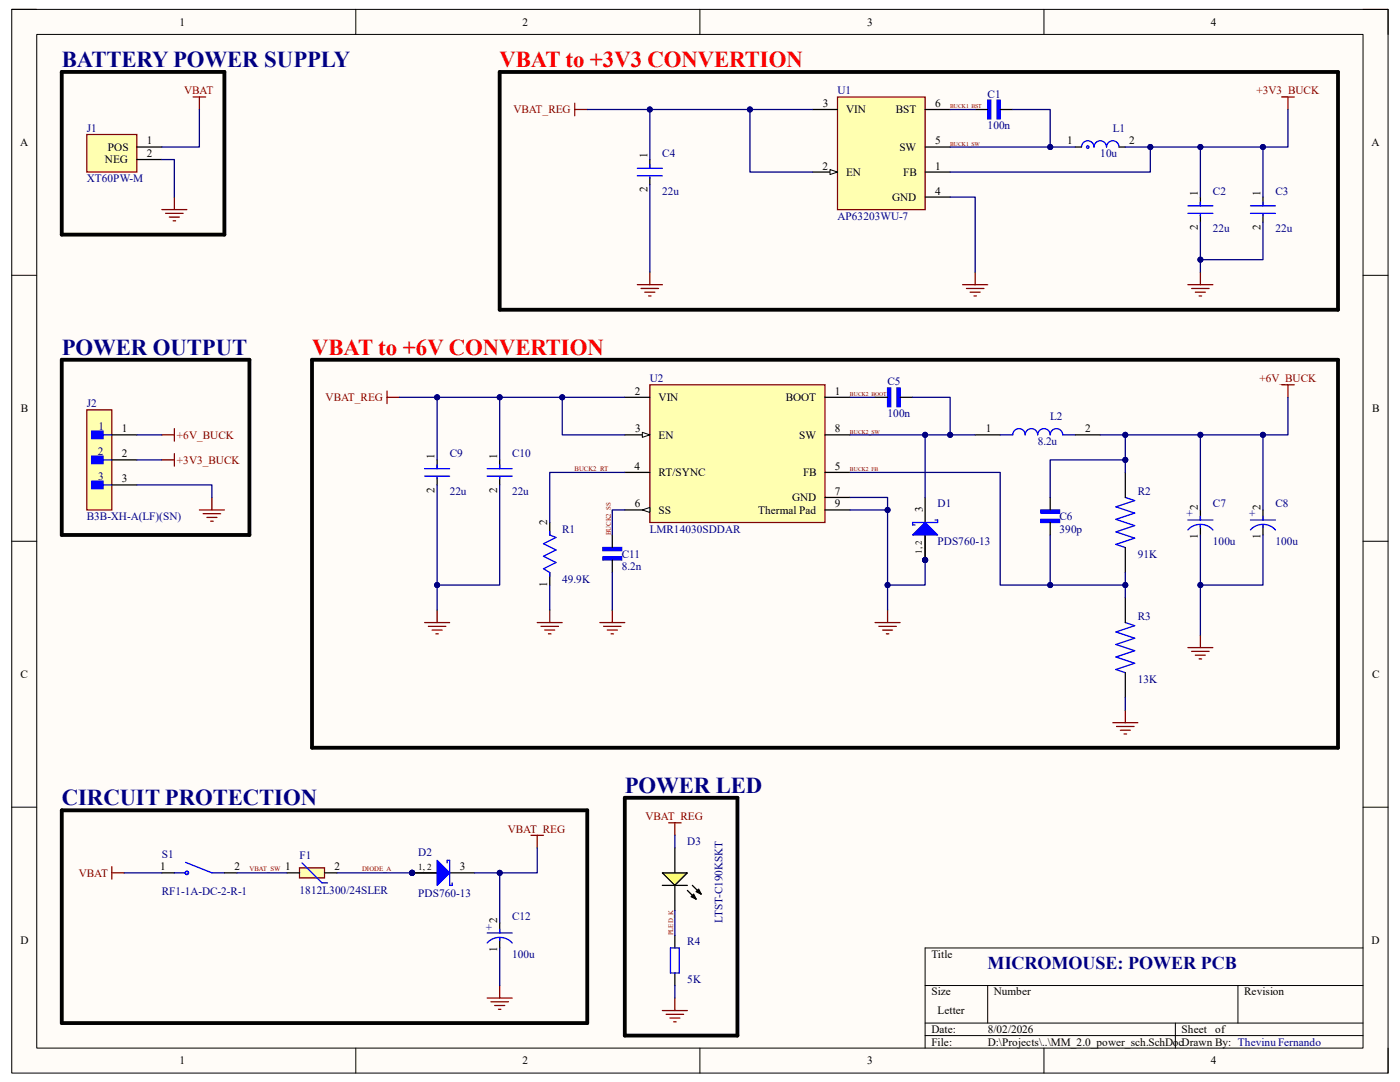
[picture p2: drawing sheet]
<svg xmlns="http://www.w3.org/2000/svg" width="279mm" height="216mm" viewBox="0 0 279 216" stroke-linecap="round" stroke-linejoin="round" font-family="sans-serif">
<path d="M2.3 1.9h274.7v212.2h-274.7z" fill-rule="evenodd" fill="#fffcf8"/>
<path d="M2.3 1.9h274.7v212.2h-274.7z" fill="none" stroke="#000" stroke-width=".2"/>
<path d="M7.3 6.9h264.7v202.2h-264.7z" fill-rule="evenodd" fill="#fffcf8"/>
<g fill="none" stroke="#000" stroke-width=".2">
<path d="M2.3 1.9h5M7.3 6.9h264.7v202.2h-264.7zM71 1.9v5M139.7 1.9v5M208.3 1.9v5M272 1.9h5v5M2.3 54.9h5M272 54.9h5M2.3 108h5M272 108h5M2.3 161.1h5M272 161.1h5"/>
<path d="M184.6 196.6h87.4M197.1 196.6v7.5M247.1 196.6v7.5M272 189.2h-87.4v19.9M71 209.1v5M139.7 209.1v5M184.6 204.1h87.4M184.6 206.6h87.4M208.3 209.1v5M234.6 204.1v5M277 209.1v5"/>
</g>
<path d="M167.1 19.4h17.5v22.4h-17.5z" fill-rule="evenodd" fill="#ffffb0"/>
<path d="M167.1 19.4h17.5v22.4h-17.5z" fill="none" stroke="#800000" stroke-width=".25"/>
<path d="M162.1 34.3h5" fill="none" stroke="#000" stroke-width=".25"/>
<path d="M165.6 33.8l1.5 .5-1.5 .5z" fill="#f8fcff"/>
<path d="M165.6 33.8l1.5 .5-1.5 .5z" fill="none" stroke="#000" stroke-width=".2"/>
<path d="M129.7 31.8v1.8M129.7 35.3v1.5M162.1 21.8h5M184.6 21.9h5M184.6 34.3h5M184.6 39.3h5M184.6 29.3h5M214.6 29.3h1.2M223.3 29.3h1.3" fill="none" stroke="#000" stroke-width=".25"/>
<path d="M127.2 56.8h5M127.9 57.6h3.5M128.7 58.3h2M129.4 59.1h.5M129.7 54.3v2.5M192.1 56.8h5M192.9 57.6h3.5M193.6 58.3h2M194.4 59.1h.5M194.6 54.3v2.5" fill="none" stroke="#800000" stroke-width=".25"/>
<g fill="none" stroke="#00f" stroke-width=".25">
<path d="M127.2 33.6h5M127.2 35.1h5M129.7 32.8v.8M129.7 35.3v.3M215.8 29.3a1.25 1.25 0 0 1 1.3-1.2 1.25 1.25 0 0 1 1.2 1.2 1.25 1.25 0 0 1 1.3-1.2 1.25 1.25 0 0 1 1.2 1.2 1.25 1.25 0 0 1 1.3-1.2 1.25 1.25 0 0 1 1.2 1.2"/>
<circle cx="217.1" cy="29.3" r=".25"/>
</g>
<path d="M199 20h.6v3.7h-.6z" fill-rule="evenodd" fill="#00f"/>
<path d="M199 20h.6v3.7h-.6z" fill="none" stroke="#00f" stroke-width=".25"/>
<path d="M197.1 20h.6v3.7h-.6z" fill-rule="evenodd" fill="#00f"/>
<path d="M197.1 20h.6v3.7h-.6zM237.1 41.1h5M237.1 42.6h5M239.6 40.3v.8M239.6 42.8v.3M249.6 41.1h4.9M249.6 42.6h4.9M252.1 40.3v.8M252.1 42.8v.3" fill="none" stroke="#00f" stroke-width=".25"/>
<path d="M194.6 21.9h2.5M199.6 21.9h2.5M239.6 39.3v1.8M252.1 39.3v1.8M239.6 42.8v1.5M252.1 42.8v1.5" fill="none" stroke="#000" stroke-width=".25"/>
<path d="M255.8 19.4h2.5M257 19.4v2.5M237.1 56.8h5M237.8 57.6h3.5M238.6 58.3h2M239.3 59.1h.5M239.6 54.3v2.5" fill="none" stroke="#800000" stroke-width=".25"/>
<path d="M129.7 76.8h34.9v27.5h-34.9z" fill-rule="evenodd" fill="#ffffb0"/>
<path d="M129.7 76.8h34.9v27.5h-34.9z" fill="none" stroke="#800000" stroke-width=".25"/>
<path d="M124.7 86.8h5" fill="none" stroke="#000" stroke-width=".25"/>
<path d="M128.2 86.3l1.5 .5-1.5 .5z" fill="#f8fcff"/>
<path d="M128.2 86.3l1.5 .5-1.5 .5z" fill="none" stroke="#000" stroke-width=".2"/>
<path d="M124.7 94.3h5M124.7 101.8h5" fill="none" stroke="#000" stroke-width=".25"/>
<path d="M128.2 101.8l1.5-.5v1z" fill="#f8fcff"/>
<path d="M128.2 101.8l1.5-.5v1z" fill="none" stroke="#000" stroke-width=".2"/>
<path d="M124.7 79.3h5M164.6 79.3h5M87.2 91.8v1.7M87.2 95.3v1.5M99.7 91.8v1.7M99.7 95.3v1.5M164.6 94.3h5M164.6 99.3h5M164.6 86.8h5M164.6 101.8h5" fill="none" stroke="#000" stroke-width=".25"/>
<path d="M84.7 93.5h5M84.7 95h5M87.2 92.8v.7M87.2 95.3v.2M97.2 93.5h5M97.2 95h5M99.7 92.8v.7M99.7 95.3v.2" fill="none" stroke="#00f" stroke-width=".25"/>
<path d="M84.7 124.2h5M85.5 125h3.5M86.2 125.7h2M87 126.5h.5M87.2 121.7v2.5" fill="none" stroke="#800000" stroke-width=".25"/>
<path d="M120.3 109.2h3.8v.7h-3.8z" fill-rule="evenodd" fill="#00f"/>
<path d="M120.3 109.2h3.8v.7h-3.8z" fill="none" stroke="#00f" stroke-width=".25"/>
<path d="M120.3 111.1h3.8v.6h-3.8z" fill-rule="evenodd" fill="#00f"/>
<path d="M199.6 86.8h2.5a1.24 1.24 0 0 1 1.3-1.3 1.24 1.24 0 0 1 1.2 1.3 1.25 1.25 0 0 1 1.2-1.3 1.25 1.25 0 0 1 1.3 1.3 1.25 1.25 0 0 1 1.2-1.3 1.25 1.25 0 0 1 1.3 1.3 1.25 1.25 0 0 1 1.2-1.3 1.25 1.25 0 0 1 1.3 1.3h2.5M109.7 106v.7l1.3 .5-2.5 1.3 2.5 1.2-2.5 1.3 2.5 1.2-2.5 1.3 1.2 .7v.8M120.3 111.1h3.8v.6h-3.8z" fill="none" stroke="#00f" stroke-width=".25"/>
<path d="M194.6 86.8h5M214.6 86.8h5M109.7 104.3v2.4M109.7 114.2v2.5M122.2 106.7v2.5M122.2 111.7v2.5" fill="none" stroke="#000" stroke-width=".25"/>
<g fill="none" stroke="#800000" stroke-width=".25">
<path d="M107.2 124.2h5M108 125h3.5M108.7 125.7h2M109.5 126.5h.5M109.7 121.7v2.5M119.7 124.2h5M120.4 125h3.5M121.2 125.7h2M121.9 126.5h.5M122.2 121.7v2.5M174.6 124.2h5M175.4 125h3.5"/>
<path d="M176.1 125.7h2M176.9 126.5h.5M177.1 121.7v2.5"/>
</g>
<path d="M179 77.4h.6v3.8h-.6z" fill-rule="evenodd" fill="#00f"/>
<path d="M179 77.4h.6v3.8h-.6z" fill="none" stroke="#00f" stroke-width=".25"/>
<path d="M177.1 77.4h.7v3.8h-.7z" fill-rule="evenodd" fill="#00f"/>
<path d="M177.1 77.4h.7v3.8h-.7z" fill="none" stroke="#00f" stroke-width=".25"/>
<path d="M174.6 79.3h2.5M179.6 79.3h2.5" fill="none" stroke="#000" stroke-width=".25"/>
<circle cx="184.6" cy="111.7" r=".5" fill="#000080"/>
<circle cx="184.6" cy="111.7" r=".5" fill="none" stroke="#000080" stroke-width=".2"/>
<circle cx="184.6" cy="111.7" r=".5" fill="#000080"/>
<circle cx="184.6" cy="111.7" r=".5" fill="none" stroke="#000080" stroke-width=".2"/>
<path d="M184.6 106.8v4.9" fill="none" stroke="#000" stroke-width=".25"/>
<circle cx="184.6" cy="111.7" r=".5" fill="#000080"/>
<circle cx="184.6" cy="111.7" r=".5" fill="none" stroke="#000080" stroke-width=".2"/>
<path d="M184.6 99.3v5M184.6 106.8v4.9" fill="none" stroke="#000" stroke-width=".25"/>
<circle cx="184.6" cy="111.7" r=".5" fill="#000080"/>
<circle cx="184.6" cy="111.7" r=".5" fill="none" stroke="#000080" stroke-width=".2"/>
<path d="M182.1 106.8l2.5-2.5 2.5 2.5z" fill="#00f"/>
<path d="M224.6 99.3l1.9 .6-3.8 1.2 3.8 1.3-3.8 1.2 3.8 1.3-3.8 1.2 3.8 1.3-3.8 1.2 1.9 .7M182.1 106.8l2.5-2.5 2.5 2.5zM186.6 103.8h.5v.5h-5v.5h.5M224.6 124.2l1.9 .7-3.8 1.2 3.8 1.2-3.8 1.3 3.8 1.2-3.8 1.3 3.8 1.2-3.8 1.3 1.9 .6" fill="none" stroke="#00f" stroke-width=".25"/>
<path d="M224.6 94.3v5M224.6 109.3v4.9M224.6 119.2v5M224.6 134.2v5" fill="none" stroke="#000" stroke-width=".25"/>
<path d="M222.1 144.2h5M222.8 145h3.5M223.6 145.7h2M224.3 146.5h.5M224.6 141.7v2.5" fill="none" stroke="#800000" stroke-width=".25"/>
<path d="M207.7 101.8h3.8v.6h-3.8z" fill-rule="evenodd" fill="#00f"/>
<path d="M207.7 101.8h3.8v.6h-3.8z" fill="none" stroke="#00f" stroke-width=".25"/>
<path d="M207.7 103.6h3.8v.7h-3.8z" fill-rule="evenodd" fill="#00f"/>
<path d="M207.7 103.6h3.8v.7h-3.8zM237.1 103.8h5M237.1 105.7a3.3 3.3 0 0 1 5 0M239.6 103v.8M239.6 104.8v.5M249.6 103.8h4.9M249.6 105.7a3.3 3.3 0 0 1 5 0M252.1 103v.8M252.1 104.8v.5" fill="none" stroke="#00f" stroke-width=".25"/>
<path d="M209.6 99.3v2.5M209.6 104.3v2.5M239.6 101.8v2M239.6 104.8v2M252.1 101.8v2M252.1 104.8v2" fill="none" stroke="#000" stroke-width=".25"/>
<path d="M255.8 76.8h2.5M257 76.8v2.5M237.1 129.2h5M237.8 130h3.5M238.6 130.7h2M239.3 131.5h.5M239.6 126.7v2.5" fill="none" stroke="#800000" stroke-width=".25"/>
<path d="M17.3 26.8h10v7.5h-10z" fill-rule="evenodd" fill="#ffffb0"/>
<path d="M38.5 19.3h2.5M39.8 19.3v2.5M17.3 26.8h10v7.5h-10zM34.8 39.3v2.5M32.3 41.8h5M33 42.6h3.5M33.8 43.3h2M34.5 44.1h.5" fill="none" stroke="#800000" stroke-width=".25"/>
<path d="M27.3 29.3h5M27.3 31.8h5" fill="none" stroke="#000" stroke-width=".25"/>
<path d="M59.8 173.2h5v2h-5z" fill-rule="evenodd" fill="#ffffb0"/>
<path d="M59.8 173.2h5v2h-5z" fill="none" stroke="#800000" stroke-width=".25"/>
<path d="M60.3 172.2l4 4h1.1" fill="none" stroke="#00f" stroke-width=".25"/>
<path d="M57.3 174.2h2.5M64.8 174.2h2.5" fill="none" stroke="#000" stroke-width=".25"/>
<circle cx="82.2" cy="174.2" r=".5" fill="#000080"/>
<circle cx="82.2" cy="174.2" r=".5" fill="none" stroke="#000080" stroke-width=".2"/>
<circle cx="82.2" cy="174.2" r=".5" fill="#000080"/>
<circle cx="82.2" cy="174.2" r=".5" fill="none" stroke="#000080" stroke-width=".2"/>
<path d="M82.2 174.2h5" fill="none" stroke="#000" stroke-width=".25"/>
<circle cx="82.2" cy="174.2" r=".5" fill="#000080"/>
<circle cx="82.2" cy="174.2" r=".5" fill="none" stroke="#000080" stroke-width=".2"/>
<path d="M82.2 174.2h5M89.7 174.2h5" fill="none" stroke="#000" stroke-width=".25"/>
<circle cx="82.2" cy="174.2" r=".5" fill="#000080"/>
<circle cx="82.2" cy="174.2" r=".5" fill="none" stroke="#000080" stroke-width=".2"/>
<path d="M87.2 171.7l2.5 2.5-2.5 2.5z" fill="#00f"/>
<g fill="none" stroke="#00f" stroke-width=".25">
<path d="M34.8 174.2h2.1M37 172.1l5.3 2.1h2.5M87.2 171.7l2.5 2.5-2.5 2.5zM89.7 171.7h-.5v.5M89.7 171.7v5h.5v-.5M97.2 186.2h5M97.2 188.2a3.3 3.3 0 0 1 5 0M99.7 185.4v.8M99.7 187.2v.5"/>
<circle cx="37.3" cy="174.2" r=".33"/>
</g>
<path d="M32.3 174.2h2.5M44.8 174.2h2.5M99.7 184.2v2M99.7 187.2v2" fill="none" stroke="#000" stroke-width=".25"/>
<g fill="none" stroke="#800000" stroke-width=".25">
<path d="M114.7 20.6v2.5M114.7 21.8h2.5M77.2 78v2.5M77.2 79.3h2.5M22.3 172.9v2.5M22.3 174.2h2.5M106 166.7h2.5M107.2 166.7v2.5M97.2 199.1h5M98 199.9h3.5M99.7 196.6v2.5M98.7 200.6h2"/>
<path d="M99.5 201.4h.5"/>
</g>
<path d="M17.3 81.8h5v20h-5z" fill-rule="evenodd" fill="#ffffb0"/>
<path d="M17.3 81.8h5v20h-5z" fill="none" stroke="#800000" stroke-width=".25"/>
<path d="M18.3 86h2.3v1.5h-2.3z" fill-rule="evenodd" fill="#00f"/>
<path d="M18.3 86h2.3v1.5h-2.3zM20.6 86.8h1.7" fill="none" stroke="#00f" stroke-width=".25"/>
<path d="M18.3 91h2.3v1.5h-2.3z" fill-rule="evenodd" fill="#00f"/>
<path d="M18.3 91h2.3v1.5h-2.3zM20.6 91.8h1.7" fill="none" stroke="#00f" stroke-width=".25"/>
<path d="M18.3 96h2.3v1.5h-2.3z" fill-rule="evenodd" fill="#00f"/>
<path d="M18.3 96h2.3v1.5h-2.3zM20.6 96.8h1.7" fill="none" stroke="#00f" stroke-width=".25"/>
<path d="M22.3 86.8h5M22.3 91.8h5M22.3 96.8h5M134.7 169.2v5M134.7 176.7v5" fill="none" stroke="#000" stroke-width=".25"/>
<path d="M12.3 14.4h32.5v32.4h-32.5zM99.7 14.4h167.3v47.4h-167.3zM12.3 71.8h37.5v34.9h-37.5zM62.3 71.8h204.7v77.4h-204.7zM12.3 161.7h104.9v42.4h-104.9z" fill="none" stroke="#000" stroke-width=".76"/>
<path d="M32.3 86.8h2.5M32.3 91.8h2.5M34.8 85.5v2.5M34.8 90.5v2.5M42.3 99.3v2.5M39.8 101.8h5M40.5 102.5h3.5M41.3 103.3h2M42 104h.5" fill="none" stroke="#800000" stroke-width=".25"/>
<path d="M132.2 174.2h5l-2.5 2.5z" fill="#ff0"/>
<path d="M132.2 174.2h5l-2.5 2.5zM132.2 176.7h5M137.2 177.7l1.7 1.7M138.2 176.7l1.7 1.7M138.4 178.4l.5 1-1-.5zM138.9 177.9l.5-.5 .5 1zM134.7 186.7v2.5M134.7 194.2v2.4" fill="none" stroke="#000" stroke-width=".25"/>
<path d="M138.4 178.4l.5 1-1-.5zM138.9 177.9l.5-.5 .5 1z" fill="#000"/>
<path d="M133.8 189.2h1.8v5h-1.8z" fill="none" stroke="#00f" stroke-width=".25"/>
<path d="M133.4 164.2h2.5M134.7 164.2v2.5M134.7 199.1v2.5M132.2 201.6h5M132.9 202.4h3.5M133.7 203.1h2M134.4 203.9h.5" fill="none" stroke="#800000" stroke-width=".25"/>
<path d="M124.7 159.2h22.5v47.4h-22.5z" fill="none" stroke="#000" stroke-width=".76"/>
<path d="M129.7 21.8v10M189.6 39.3h5v15" fill="none" stroke="#000080" stroke-width=".25"/>
<circle cx="129.7" cy="21.8" r=".5" fill="#000080"/>
<circle cx="129.7" cy="21.8" r=".5" fill="none" stroke="#000080" stroke-width=".2"/>
<path d="M129.7 36.8v17.5M189.6 21.9h5M202.1 21.9h7.5v7.4h-20" fill="none" stroke="#000080" stroke-width=".25"/>
<circle cx="209.6" cy="29.3" r=".5" fill="#000080"/>
<circle cx="209.6" cy="29.3" r=".5" fill="none" stroke="#000080" stroke-width=".2"/>
<path d="M209.6 29.3h5" fill="none" stroke="#000080" stroke-width=".25"/>
<circle cx="209.6" cy="29.3" r=".5" fill="#000080"/>
<circle cx="209.6" cy="29.3" r=".5" fill="none" stroke="#000080" stroke-width=".2"/>
<path d="M229.6 29.3v5h-40" fill="none" stroke="#000080" stroke-width=".25"/>
<circle cx="229.6" cy="29.3" r=".5" fill="#000080"/>
<circle cx="229.6" cy="29.3" r=".5" fill="none" stroke="#000080" stroke-width=".2"/>
<path d="M239.6 29.3v10" fill="none" stroke="#000080" stroke-width=".25"/>
<circle cx="239.6" cy="29.3" r=".5" fill="#000080"/>
<circle cx="239.6" cy="29.3" r=".5" fill="none" stroke="#000080" stroke-width=".2"/>
<path d="M252.1 44.3v7.5h-12.5" fill="none" stroke="#000080" stroke-width=".25"/>
<circle cx="239.6" cy="51.8" r=".5" fill="#000080"/>
<circle cx="239.6" cy="51.8" r=".5" fill="none" stroke="#000080" stroke-width=".2"/>
<path d="M252.1 29.3v10" fill="none" stroke="#000080" stroke-width=".25"/>
<circle cx="252" cy="29.3" r=".5" fill="#000080"/>
<circle cx="252" cy="29.3" r=".5" fill="none" stroke="#000080" stroke-width=".2"/>
<path d="M112.2 79.3v7.5h12.5" fill="none" stroke="#000080" stroke-width=".25"/>
<circle cx="112.2" cy="79.3" r=".5" fill="#000080"/>
<circle cx="112.2" cy="79.3" r=".5" fill="none" stroke="#000080" stroke-width=".2"/>
<path d="M79.7 79.3h45" fill="none" stroke="#000080" stroke-width=".25"/>
<circle cx="112.2" cy="79.3" r=".5" fill="#000080"/>
<circle cx="112.2" cy="79.3" r=".5" fill="none" stroke="#000080" stroke-width=".2"/>
<circle cx="99.7" cy="79.3" r=".5" fill="#000080"/>
<circle cx="99.7" cy="79.3" r=".5" fill="none" stroke="#000080" stroke-width=".2"/>
<circle cx="87.2" cy="79.3" r=".5" fill="#000080"/>
<circle cx="87.2" cy="79.3" r=".5" fill="none" stroke="#000080" stroke-width=".2"/>
<path d="M87.2 79.3v12.5" fill="none" stroke="#000080" stroke-width=".25"/>
<circle cx="87.2" cy="79.3" r=".5" fill="#000080"/>
<circle cx="87.2" cy="79.3" r=".5" fill="none" stroke="#000080" stroke-width=".2"/>
<path d="M99.7 79.3v12.5" fill="none" stroke="#000080" stroke-width=".25"/>
<circle cx="99.7" cy="79.3" r=".5" fill="#000080"/>
<circle cx="99.7" cy="79.3" r=".5" fill="none" stroke="#000080" stroke-width=".2"/>
<path d="M87.2 96.8v19.9h12.5v-19.9" fill="none" stroke="#000080" stroke-width=".25"/>
<circle cx="87.2" cy="116.7" r=".5" fill="#000080"/>
<circle cx="87.2" cy="116.7" r=".5" fill="none" stroke="#000080" stroke-width=".2"/>
<path d="M87.2 116.7v5" fill="none" stroke="#000080" stroke-width=".25"/>
<circle cx="87.2" cy="116.7" r=".5" fill="#000080"/>
<circle cx="87.2" cy="116.7" r=".5" fill="none" stroke="#000080" stroke-width=".2"/>
<path d="M124.7 94.3h-15v10M109.7 116.7v5M122.2 114.2v7.5M124.7 101.8h-2.5v4.9M169.6 101.8h7.5" fill="none" stroke="#000080" stroke-width=".25"/>
<circle cx="177.1" cy="101.8" r=".5" fill="#000080"/>
<circle cx="177.1" cy="101.8" r=".5" fill="none" stroke="#000080" stroke-width=".2"/>
<path d="M169.6 99.3h7.5v22.4" fill="none" stroke="#000080" stroke-width=".25"/>
<circle cx="177.1" cy="101.8" r=".5" fill="#000080"/>
<circle cx="177.1" cy="101.8" r=".5" fill="none" stroke="#000080" stroke-width=".2"/>
<circle cx="177.1" cy="116.7" r=".5" fill="#000080"/>
<circle cx="177.1" cy="116.7" r=".5" fill="none" stroke="#000080" stroke-width=".2"/>
<path d="M169.6 86.8h25" fill="none" stroke="#000080" stroke-width=".25"/>
<circle cx="184.6" cy="86.8" r=".5" fill="#000080"/>
<circle cx="184.6" cy="86.8" r=".5" fill="none" stroke="#000080" stroke-width=".2"/>
<circle cx="189.6" cy="86.8" r=".5" fill="#000080"/>
<circle cx="189.6" cy="86.8" r=".5" fill="none" stroke="#000080" stroke-width=".2"/>
<path d="M169.6 79.3h5M182.1 79.3h7.5v7.5" fill="none" stroke="#000080" stroke-width=".25"/>
<circle cx="189.6" cy="86.8" r=".5" fill="#000080"/>
<circle cx="189.6" cy="86.8" r=".5" fill="none" stroke="#000080" stroke-width=".2"/>
<path d="M184.6 86.8v12.5" fill="none" stroke="#000080" stroke-width=".25"/>
<circle cx="184.6" cy="86.8" r=".5" fill="#000080"/>
<circle cx="184.6" cy="86.8" r=".5" fill="none" stroke="#000080" stroke-width=".2"/>
<path d="M184.6 111.7v5h-7.5" fill="none" stroke="#000080" stroke-width=".25"/>
<circle cx="184.6" cy="111.7" r=".5" fill="#000080"/>
<circle cx="184.6" cy="111.7" r=".5" fill="none" stroke="#000080" stroke-width=".2"/>
<circle cx="177.1" cy="116.7" r=".5" fill="#000080"/>
<circle cx="177.1" cy="116.7" r=".5" fill="none" stroke="#000080" stroke-width=".2"/>
<path d="M224.6 86.8v7.5" fill="none" stroke="#000080" stroke-width=".25"/>
<circle cx="224.6" cy="86.8" r=".5" fill="#000080"/>
<circle cx="224.6" cy="86.8" r=".5" fill="none" stroke="#000080" stroke-width=".2"/>
<circle cx="224.6" cy="91.8" r=".5" fill="#000080"/>
<circle cx="224.6" cy="91.8" r=".5" fill="none" stroke="#000080" stroke-width=".2"/>
<path d="M169.6 94.3h30v22.4h25" fill="none" stroke="#000080" stroke-width=".25"/>
<circle cx="224.6" cy="116.7" r=".5" fill="#000080"/>
<circle cx="224.6" cy="116.7" r=".5" fill="none" stroke="#000080" stroke-width=".2"/>
<circle cx="209.6" cy="116.7" r=".5" fill="#000080"/>
<circle cx="209.6" cy="116.7" r=".5" fill="none" stroke="#000080" stroke-width=".2"/>
<path d="M224.6 114.2v5M224.6 139.2v2.5" fill="none" stroke="#000080" stroke-width=".25"/>
<circle cx="224.6" cy="116.7" r=".5" fill="#000080"/>
<circle cx="224.6" cy="116.7" r=".5" fill="none" stroke="#000080" stroke-width=".2"/>
<path d="M224.6 91.8h-15v7.5" fill="none" stroke="#000080" stroke-width=".25"/>
<circle cx="224.6" cy="91.8" r=".5" fill="#000080"/>
<circle cx="224.6" cy="91.8" r=".5" fill="none" stroke="#000080" stroke-width=".2"/>
<path d="M209.6 106.8v9.9" fill="none" stroke="#000080" stroke-width=".25"/>
<circle cx="209.6" cy="116.7" r=".5" fill="#000080"/>
<circle cx="209.6" cy="116.7" r=".5" fill="none" stroke="#000080" stroke-width=".2"/>
<path d="M239.6 86.8v15" fill="none" stroke="#000080" stroke-width=".25"/>
<circle cx="239.6" cy="86.8" r=".5" fill="#000080"/>
<circle cx="239.6" cy="86.8" r=".5" fill="none" stroke="#000080" stroke-width=".2"/>
<path d="M252.1 86.8v15" fill="none" stroke="#000080" stroke-width=".25"/>
<circle cx="252" cy="86.8" r=".5" fill="#000080"/>
<circle cx="252" cy="86.8" r=".5" fill="none" stroke="#000080" stroke-width=".2"/>
<path d="M239.6 106.8v19.9" fill="none" stroke="#000080" stroke-width=".25"/>
<circle cx="239.6" cy="116.7" r=".5" fill="#000080"/>
<circle cx="239.6" cy="116.7" r=".5" fill="none" stroke="#000080" stroke-width=".2"/>
<path d="M252.1 106.8v9.9h-12.5" fill="none" stroke="#000080" stroke-width=".25"/>
<circle cx="239.6" cy="116.7" r=".5" fill="#000080"/>
<circle cx="239.6" cy="116.7" r=".5" fill="none" stroke="#000080" stroke-width=".2"/>
<path d="M257 79.3v7.5h-37.4" fill="none" stroke="#000080" stroke-width=".25"/>
<circle cx="224.6" cy="86.8" r=".5" fill="#000080"/>
<circle cx="224.6" cy="86.8" r=".5" fill="none" stroke="#000080" stroke-width=".2"/>
<circle cx="239.6" cy="86.8" r=".5" fill="#000080"/>
<circle cx="239.6" cy="86.8" r=".5" fill="none" stroke="#000080" stroke-width=".2"/>
<circle cx="252" cy="86.8" r=".5" fill="#000080"/>
<circle cx="252" cy="86.8" r=".5" fill="none" stroke="#000080" stroke-width=".2"/>
<path d="M32.3 31.8h2.5v7.5M39.8 21.8v7.5h-7.5M67.3 174.2h14.9" fill="none" stroke="#000080" stroke-width=".25"/>
<circle cx="82.2" cy="174.2" r=".5" fill="#000080"/>
<circle cx="82.2" cy="174.2" r=".5" fill="none" stroke="#000080" stroke-width=".2"/>
<path d="M99.7 174.2v10" fill="none" stroke="#000080" stroke-width=".25"/>
<circle cx="99.7" cy="174.2" r=".5" fill="#000080"/>
<circle cx="99.7" cy="174.2" r=".5" fill="none" stroke="#000080" stroke-width=".2"/>
<path d="M117.2 21.8h44.9M24.8 174.2h7.5M47.3 174.2h10M99.7 189.2v7.4" fill="none" stroke="#000080" stroke-width=".25"/>
<circle cx="149.7" cy="21.8" r=".5" fill="#000080"/>
<circle cx="149.7" cy="21.8" r=".5" fill="none" stroke="#000080" stroke-width=".2"/>
<circle cx="129.7" cy="21.8" r=".5" fill="#000080"/>
<circle cx="129.7" cy="21.8" r=".5" fill="none" stroke="#000080" stroke-width=".2"/>
<path d="M257 21.9v7.4h-32.4" fill="none" stroke="#000080" stroke-width=".25"/>
<circle cx="229.6" cy="29.3" r=".5" fill="#000080"/>
<circle cx="229.6" cy="29.3" r=".5" fill="none" stroke="#000080" stroke-width=".2"/>
<circle cx="239.6" cy="29.3" r=".5" fill="#000080"/>
<circle cx="239.6" cy="29.3" r=".5" fill="none" stroke="#000080" stroke-width=".2"/>
<circle cx="252" cy="29.3" r=".5" fill="#000080"/>
<circle cx="252" cy="29.3" r=".5" fill="none" stroke="#000080" stroke-width=".2"/>
<path d="M239.6 44.3v10" fill="none" stroke="#000080" stroke-width=".25"/>
<circle cx="239.6" cy="51.8" r=".5" fill="#000080"/>
<circle cx="239.6" cy="51.8" r=".5" fill="none" stroke="#000080" stroke-width=".2"/>
<path d="M107.2 169.2v5h-12.5" fill="none" stroke="#000080" stroke-width=".25"/>
<circle cx="99.7" cy="174.2" r=".5" fill="#000080"/>
<circle cx="99.7" cy="174.2" r=".5" fill="none" stroke="#000080" stroke-width=".2"/>
<path d="M149.7 21.8v12.5h12.4M27.3 91.8h5" fill="none" stroke="#000080" stroke-width=".25"/>
<circle cx="149.7" cy="21.8" r=".5" fill="#000080"/>
<circle cx="149.7" cy="21.8" r=".5" fill="none" stroke="#000080" stroke-width=".2"/>
<path d="M27.3 96.8h15v2.5M27.3 86.8h5M134.7 166.7v2.5M134.7 181.7v5M134.7 196.6v2.5" fill="none" stroke="#000080" stroke-width=".25"/>
<g font-size="4.5" fill="#000080">
<text x="12.3" y="13.4">BATTERY POWER SUPPLY</text>
<text x="12.3" y="70.8">POWER OUTPUT</text>
<text x="12.3" y="160.7">CIRCUIT PROTECTION</text>
<text x="124.7" y="158.2">POWER LED</text>
</g>
<g font-size="4.5" fill="#f00">
<text x="99.7" y="13.4">VBAT to +3V3 CONVERTION</text>
<text x="62.3" y="70.8">VBAT to +6V CONVERTION</text>
</g>
<text font-size="3.6" fill="#000080" x="197.1" y="193.3">MICROMOUSE: POWER PCB</text>
<g font-size="2.2">
<text x="35.8" y="5.1">1</text>
<text x="104.3" y="5.1">2</text>
<text x="173.1" y="5.1">3</text>
<text x="241.6" y="5.1">4</text>
<text x="164.2" y="21.3">3</text>
<text x="168.9" y="22.6">VIN</text>
<text x="178.8" y="22.6">BST</text>
<text x="186.6" y="21.3">6</text>
<text x="4" y="29.2">A</text>
<text x="29.3" y="28.8">1</text>
<text x="186.6" y="28.8">5</text>
<text x="213" y="28.8">1</text>
<text x="225.3" y="28.8">2</text>
<text x="273.7" y="29.2">A</text>
<text x="21" y="32.6">NEG</text>
<text x="21.5" y="30.1">POS</text>
<text x="29.3" y="31.3">2</text>
<text x="129.2" y="31.6" transform="rotate(-90 129.2 31.6)">1</text>
<text x="164.1" y="33.8">2</text>
<text x="168.9" y="35.1">EN</text>
<text x="179.5" y="30.1">SW</text>
<text x="180.3" y="35.1">FB</text>
<text x="186.6" y="33.8">1</text>
<text x="129.2" y="38.4" transform="rotate(-90 129.2 38.4)">2</text>
<text x="178.1" y="40.1">GND</text>
<text x="186.6" y="38.8">4</text>
<text x="239.1" y="39.1" transform="rotate(-90 239.1 39.1)">1</text>
<text x="251.5" y="39.1" transform="rotate(-90 251.5 39.1)">1</text>
<text x="239.1" y="45.8" transform="rotate(-90 239.1 45.8)">2</text>
<text x="251.5" y="45.8" transform="rotate(-90 251.5 45.8)">2</text>
<text x="4.1" y="82.2">B</text>
<text x="126.7" y="78.8">2</text>
<text x="131.4" y="80">VIN</text>
<text x="156.8" y="80">BOOT</text>
<text x="166.6" y="78.8">1</text>
<text x="273.8" y="82.2">B</text>
<text x="24.3" y="86.3">1</text>
<text x="126.7" y="86.3">3</text>
<text x="131.4" y="87.5">EN</text>
<text x="159.5" y="87.5">SW</text>
<text x="166.6" y="86.3">8</text>
<text x="196.8" y="86.3">1</text>
<text x="216.6" y="86.3">2</text>
<text x="24.3" y="91.3">2</text>
<text x="86.7" y="91.5" transform="rotate(-90 86.7 91.5)">1</text>
<text x="99.2" y="91.5" transform="rotate(-90 99.2 91.5)">1</text>
<text x="126.6" y="93.8">4</text>
<text x="131.4" y="95">RT/SYNC</text>
<text x="160.3" y="95">FB</text>
<text x="166.6" y="93.8">5</text>
<text x="24.3" y="96.3">3</text>
<text x="86.7" y="98.3" transform="rotate(-90 86.7 98.3)">2</text>
<text x="99.2" y="98.3" transform="rotate(-90 99.2 98.3)">2</text>
<text x="126.7" y="101.3">6</text>
<text x="158.1" y="100">GND</text>
<text x="166.6" y="98.8">7</text>
<text x="166.6" y="101.3">9</text>
<text x="239.1" y="101.8" transform="rotate(-90 239.1 101.8)">2</text>
<text x="251.5" y="101.8" transform="rotate(-90 251.5 101.8)">2</text>
<text x="109.2" y="104.7" transform="rotate(-90 109.2 104.7)">2</text>
<text x="131.4" y="102.5">SS</text>
<text x="151.3" y="102.5">Thermal Pad</text>
<text x="184.2" y="102.2" transform="rotate(-90 184.2 102.2)">3</text>
<text x="239.1" y="107.6" transform="rotate(-90 239.1 107.6)">1</text>
<text x="251.5" y="107.6" transform="rotate(-90 251.5 107.6)">1</text>
<text x="109.2" y="117.1" transform="rotate(-90 109.2 117.1)">1</text>
<text x="4.1" y="135.3">C</text>
<text x="273.8" y="135.3">C</text>
<text x="32" y="173.7">1</text>
<text x="46.8" y="173.7">2</text>
<text x="56.9" y="173.7">1</text>
<text x="66.8" y="173.7">2</text>
<text x="91.7" y="173.7">3</text>
<text x="99.2" y="184.1" transform="rotate(-90 99.2 184.1)">2</text>
<text x="4.1" y="188.3">D</text>
<text x="99.2" y="190" transform="rotate(-90 99.2 190)">1</text>
<text x="185.9" y="191.1">Title</text>
<text x="273.7" y="188.3">D</text>
<text x="185.9" y="198.6">Size</text>
<text x="187.1" y="202.4">Letter</text>
<text x="198.3" y="198.6">Number</text>
<text x="248.3" y="198.6">Revision</text>
<text x="185.9" y="206.1">Date:</text>
<text x="185.9" y="208.6">File:</text>
<text x="197.1" y="206.1">8/02/2026</text>
<text x="197.1" y="208.6">D:\Projects\..\MM_2.0_power_sch.SchDocDrawn By: Thevinu Fernando</text>
<text x="235.8" y="206.1">Sheet</text>
<text x="242.5" y="206.1">of</text>
<text x="35.8" y="212.4">1</text>
<text x="104.3" y="212.4">2</text>
<text x="173.1" y="212.4">3</text>
<text x="241.6" y="212.4">4</text>
</g>
<g font-size="2.2" fill="#800000">
<text x="36.7" y="18.8">VBAT</text>
<text x="102.4" y="22.6">VBAT_REG</text>
<text x="250.7" y="18.8">+3V3_BUCK</text>
<text x="251.3" y="76.3">+6V_BUCK</text>
<text x="65" y="80">VBAT_REG</text>
<text x="35.3" y="87.5">+6V_BUCK</text>
<text x="35.3" y="92.5">+3V3_BUCK</text>
<text x="101.3" y="166.2">VBAT_REG</text>
<text x="128.8" y="163.7">VBAT_REG</text>
<text x="15.7" y="174.9">VBAT</text>
</g>
<g font-size="2.2" fill="#000080">
<text x="167.1" y="18.8">U1</text>
<text x="197.1" y="19.5">C1</text>
<text x="17.3" y="26.3">J1</text>
<text x="197.1" y="25.7">100n</text>
<text x="222.1" y="26.3">L1</text>
<text x="132.2" y="31.3">C4</text>
<text x="219.6" y="31.3">10u</text>
<text x="17.3" y="36.3">XT60PW-M</text>
<text x="132.2" y="38.8">22u</text>
<text x="242.1" y="38.8">C2</text>
<text x="254.6" y="38.8">C3</text>
<text x="167.1" y="43.8">AP63203WU-7</text>
<text x="242.1" y="46.3">22u</text>
<text x="254.6" y="46.3">22u</text>
<text x="129.7" y="76.3">U2</text>
<text x="177.1" y="76.9">C5</text>
<text x="17.3" y="81.3">J2</text>
<text x="177.1" y="83.1">100n</text>
<text x="209.6" y="83.8">L2</text>
<text x="19.7" y="85.8">1</text>
<text x="207.1" y="88.8">8.2u</text>
<text x="19.5" y="90.8">2</text>
<text x="19.6" y="95.8">3</text>
<text x="89.7" y="91.3">C9</text>
<text x="102.2" y="91.3">C10</text>
<text x="89.7" y="98.8">22u</text>
<text x="102.2" y="98.8">22u</text>
<text x="187.1" y="101.3">D1</text>
<text x="227.1" y="98.8">R2</text>
<text x="242.1" y="101.3">C7</text>
<text x="254.6" y="101.3">C8</text>
<text x="17.3" y="103.8">B3B-XH-A(LF)(SN)</text>
<text x="112.2" y="106.3">R1</text>
<text x="129.7" y="106.3">LMR14030SDDAR</text>
<text x="211.5" y="103.8">C6</text>
<text x="211.5" y="106.3">390p</text>
<text x="236.8" y="103.3">+</text>
<text x="249.3" y="103.3">+</text>
<text x="124.1" y="111.3">C11</text>
<text x="124.1" y="113.7">8.2n</text>
<text x="187.1" y="108.8">PDS760-13</text>
<text x="227.1" y="111.3">91K</text>
<text x="242.1" y="108.8">100u</text>
<text x="254.6" y="108.8">100u</text>
<text x="112.2" y="116.2">49.9K</text>
<text x="227.1" y="123.7">R3</text>
<text x="227.1" y="136.2">13K</text>
<text x="32.3" y="171.2">S1</text>
<text x="59.8" y="171.4">F1</text>
<text x="83.5" y="170.9">D2</text>
<text x="137.2" y="168.7">D3</text>
<text x="32.3" y="178.6">RF1-1A-DC-2-R-1</text>
<text x="59.8" y="178.4">1812L300/24SLER</text>
<text x="83.5" y="178.9">PDS760-13</text>
<text x="97" y="185.7">+</text>
<text x="102.2" y="183.6">C12</text>
<text x="144.2" y="184.1" transform="rotate(-90 144.2 184.1)">LTST-C190KSKT</text>
<text x="102.2" y="191.1">100u</text>
<text x="137.2" y="188.6">R4</text>
<text x="137.2" y="196.1">5K</text>
</g>
<g font-size="1.8">
<text x="184" y="110.5" transform="rotate(-90 184 110.5)">1, 2</text>
<text x="83.5" y="173.5">1, 2</text>
</g>
<g font-size="1.4" fill="#800000">
<text x="114.7" y="93.9">BUCK2_RT</text>
<text x="121.9" y="106.8" transform="rotate(-90 121.9 106.8)">BUCK2_SS</text>
<text x="49.8" y="173.9">VBAT_SW</text>
<text x="72.3" y="173.9">DIODE_A</text>
<text x="134.4" y="186.7" transform="rotate(-90 134.4 186.7)">PLED_K</text>
</g>
<g font-size="1.1" fill="#800000">
<text x="189.6" y="21.6">BUCK1_BST</text>
<text x="189.6" y="29.1">BUCK1_SW</text>
<text x="169.6" y="79">BUCK2_BOOT</text>
<text x="169.6" y="86.5">BUCK2_SW</text>
<text x="169.6" y="94">BUCK2_FB</text>
</g>
</svg>
